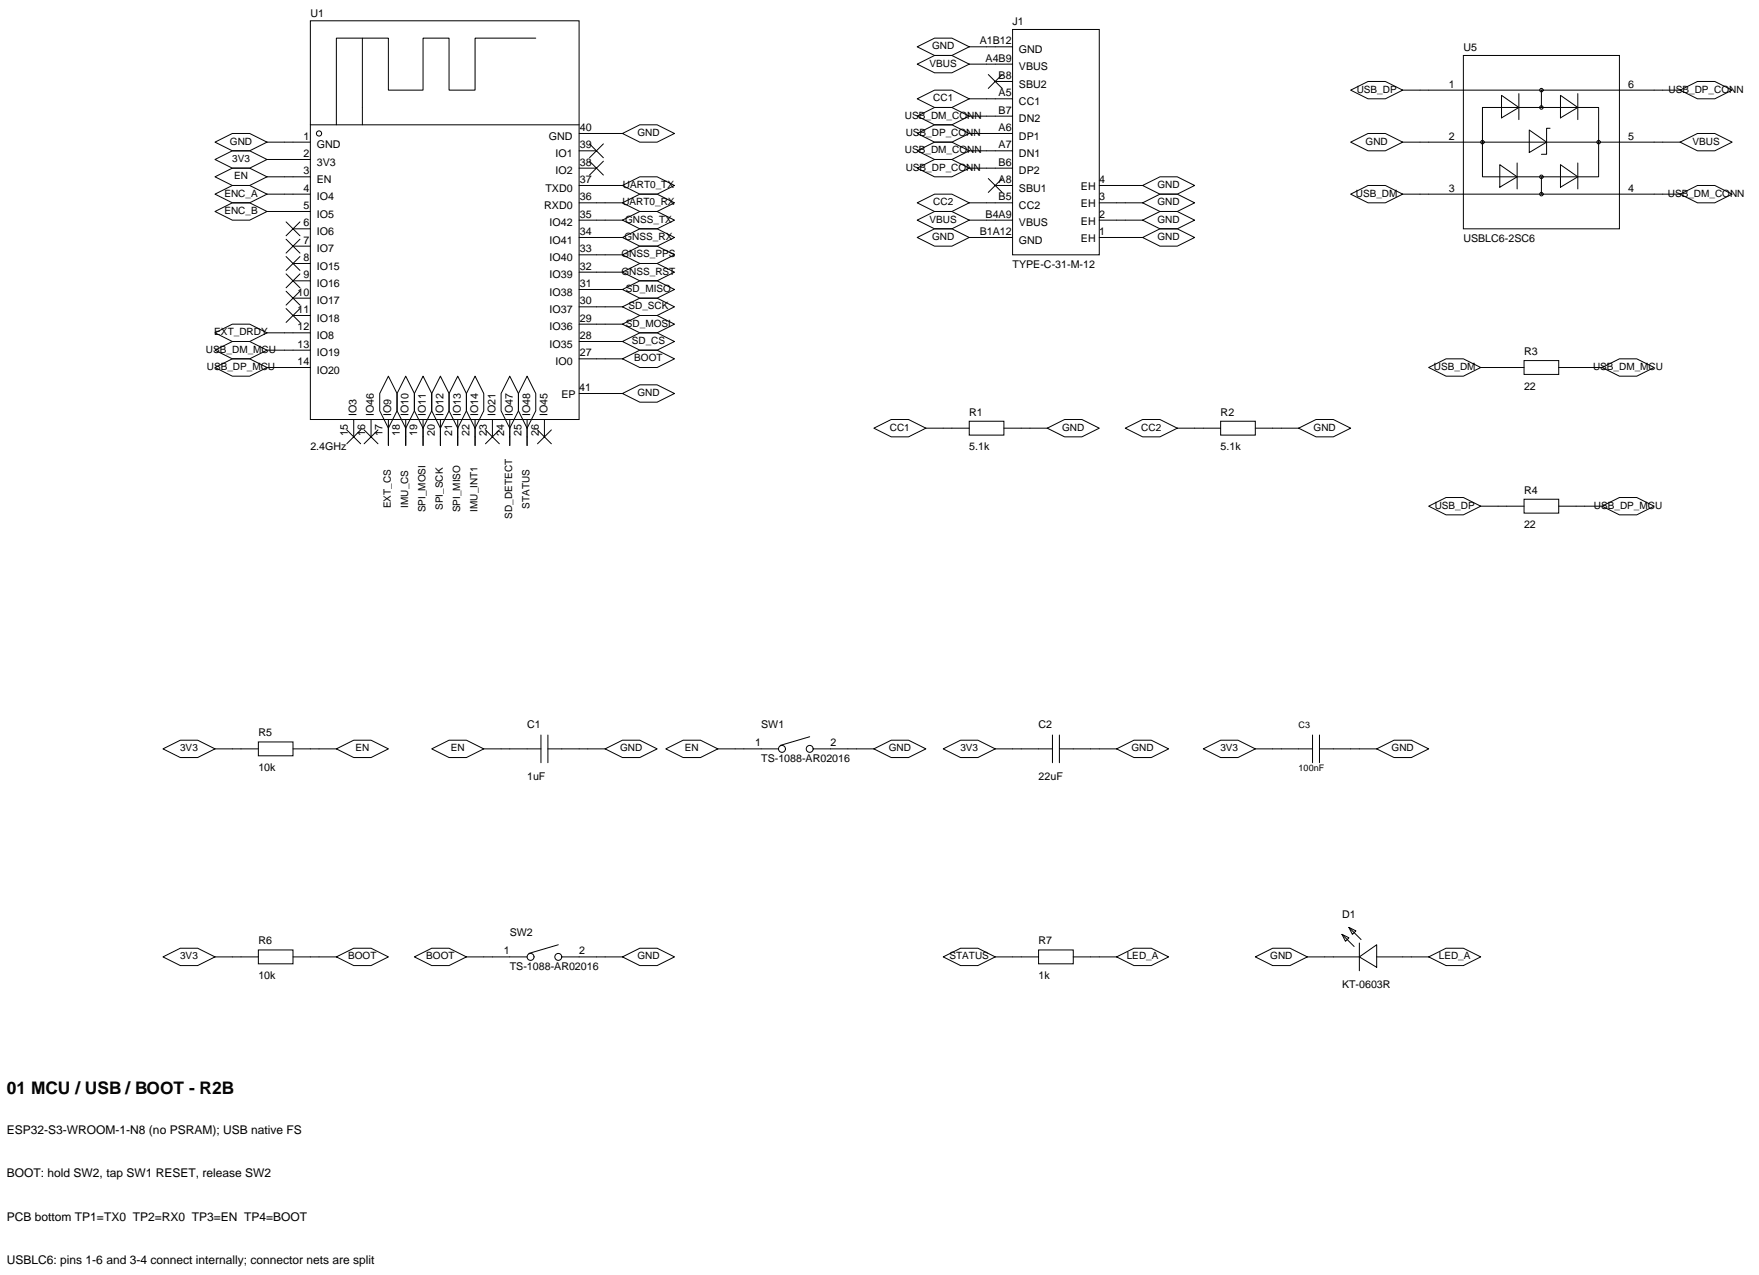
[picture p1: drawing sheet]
<svg xmlns="http://www.w3.org/2000/svg" width="258mm" height="187mm" viewBox="0 0 258 187" stroke-linecap="round" stroke-linejoin="round" font-family="sans-serif">
<g fill="none" stroke="#000" stroke-width=".15">
<path d="M45.5 3h39.3v58.5h-39.3zM45.5 18.3h39.3M53.1 5.6v12.7M78.5 5.6h-8.9v7.6h-3.8v-7.6h-3.8v7.6h-5.1v-7.6h-7.6v12.7M84.8 19.6h6.4M91.2 19.6l2.5-1.3h2.6l2.5 1.3-2.5 1.2h-2.6zM134.4 6.9l2.5-1.3h2.5l2.6 1.3-2.6 1.2h-2.5zM134.4 9.4l2.5-1.3h2.5l2.6 1.3-2.6 1.3h-2.5zM134.4 14.5l2.5-1.3h2.5l2.6 1.3-2.6 1.2h-2.5zM134.4 17l2.5-1.3h2.5l2.6 1.3-2.6 1.3h-2.5zM134.4 19.6l2.5-1.3h2.5l2.6 1.3-2.6 1.2h-2.5zM142 19.6h6.3"/>
<path d="M142 6.9h6.3M142 9.4h6.3M142 14.5h6.3M142 17h6.3M144.8 10.9l2 2.1M145.8 11.9h2.5M146.8 10.9l-2 2.1M148.3 4.3h12.7v33h-12.7zM197.9 13.2l2.5-1.3h2.5l2.6 1.3-2.6 1.3h-2.5zM205.5 13.2h40.6M214.4 8.1h22.8v25.4h-22.8zM217.2 15.7h17v10.2h-17z"/>
<path d="M220 14l2.5 1.7-2.5 1.6zM222.5 13.7v3.8M224 19.1l2.6 1.7-2.6 1.6zM225.8 13.2v2.5M227.1 18.8h-.5v3.8h-.8M228.6 14l2.5 1.7-2.5 1.6zM231.1 13.7v3.8M246.1 13.2l2.6-1.3h2.5l2.5 1.3-2.5 1.3h-2.5zM31.5 20.8l2.5-1.2h2.6l2.5 1.2-2.5 1.3h-2.6zM31.5 23.4l2.5-1.3h2.6l2.5 1.3-2.5 1.2h-2.6zM31.5 25.9l2.5-1.3h2.6l2.5 1.3-2.5 1.3h-2.6zM31.5 28.4l2.5-1.2h2.6l2.5 1.2-2.5 1.3h-2.6z"/>
<path d="M31.5 31l2.5-1.3h2.6l2.5 1.3-2.5 1.3h-2.6zM39.1 20.8h6.4M39.1 23.4h6.4M39.1 25.9h6.4M39.1 28.4h6.4M39.1 31h6.4M41.9 32.5l2 2M41.9 35.1l2 2M41.9 37.6l2 2M42.9 33.5h2.6M42.9 36.1h2.6M42.9 38.6h2.6"/>
<path d="M43.9 32.5l-2 2M43.9 35.1l-2 2M43.9 37.6l-2 2M84.8 39.9h6.4M84.8 37.3h6.4M84.8 34.8h6.4M84.8 32.3h6.4M84.8 29.7h6.4M84.8 27.2h6.4M84.8 24.6h2.6M84.8 22.1h2.6M86.4 23.6l2 2.1"/>
<path d="M86.4 21.1l2 2M88.4 23.6l-2 2.1M88.4 21.1l-2 2M91.2 39.9l2.5-1.3h2.6l2.5 1.3-2.5 1.2h-2.6zM91.2 37.3l2.5-1.2h2.6l2.5 1.2-2.5 1.3h-2.6zM91.2 34.8l2.5-1.3h2.6l2.5 1.3-2.5 1.3h-2.6zM91.2 32.3l2.5-1.3h2.6l2.5 1.3-2.5 1.2h-2.6zM91.2 29.7l2.5-1.3h2.6l2.5 1.3-2.5 1.3h-2.6zM91.2 27.2l2.5-1.3h2.6l2.5 1.3-2.5 1.2h-2.6zM134.4 22.1l2.5-1.3h2.5l2.6 1.3-2.6 1.3h-2.5zM134.4 24.6l2.5-1.2h2.5l2.6 1.2-2.6 1.3h-2.5zM134.4 29.7l2.5-1.3h2.5l2.6 1.3-2.6 1.3h-2.5z"/>
<path d="M134.4 32.3l2.5-1.3h2.5l2.6 1.3-2.6 1.2h-2.5zM134.4 34.8l2.5-1.3h2.5l2.6 1.3-2.6 1.3h-2.5zM142 34.8h6.3M142 32.3h6.3M142 29.7h6.3M142 24.6h6.3M142 22.1h6.3M144.8 26.2l2 2M145.8 27.2h2.5M146.8 26.2l-2 2M161 34.8h6.4M161 32.3h6.4"/>
<path d="M161 29.7h6.4M161 27.2h6.4M167.4 27.2l2.5-1.3h2.6l2.5 1.3-2.5 1.2h-2.6zM167.4 29.7l2.5-1.3h2.6l2.5 1.3-2.5 1.3h-2.6zM167.4 32.3l2.5-1.3h2.6l2.5 1.3-2.5 1.2h-2.6zM167.4 34.8l2.5-1.3h2.6l2.5 1.3-2.5 1.3h-2.6zM197.9 20.8l2.5-1.2h2.5l2.6 1.2-2.6 1.3h-2.5zM197.9 28.4l2.5-1.2h2.5l2.6 1.2-2.6 1.3h-2.5zM205.5 20.8h40.6M205.5 28.4h40.6M219.7 24.1l2.5 1.8-2.5 1.5zM222.2 23.9v3.8"/>
<path d="M225.8 25.9v2.5M228.6 24.1l2.5 1.8-2.5 1.5zM231.1 23.9v3.8M246.1 28.4l2.6-1.2h2.5l2.5 1.2-2.5 1.3h-2.5zM246.1 20.8l2.6-1.2h2.5l2.5 1.2-2.5 1.3h-2.5zM31.5 48.8l2.5-1.3h2.6l2.5 1.3-2.5 1.2h-2.6zM31.5 51.3l2.5-1.3h2.6l2.5 1.3-2.5 1.3h-2.6zM31.5 53.8l2.5-1.2h2.6l2.5 1.2-2.5 1.3h-2.6zM39.1 48.8h6.4M39.1 51.3h6.4M39.1 53.8h6.4M41.9 40.1l2 2.1"/>
<path d="M41.9 42.7l2 2M41.9 45.2l2 2M42.9 41.1h2.6M42.9 43.7h2.6M42.9 46.2h2.6M43.9 40.1l-2 2.1M43.9 42.7l-2 2M43.9 45.2l-2 2M56.9 55.1l1.3 2.6v2.5l-1.3 2.5-1.3-2.5v-2.5zM59.4 55.1l1.3 2.6v2.5l-1.3 2.5-1.2-2.5v-2.5zM62 55.1l1.2 2.6v2.5l-1.2 2.5-1.3-2.5v-2.5zM64.5 55.1l1.3 2.6v2.5l-1.3 2.5-1.3-2.5v-2.5z"/>
<path d="M67.1 55.1l1.2 2.6v2.5l-1.2 2.5-1.3-2.5v-2.5zM69.6 55.1l1.3 2.6v2.5l-1.3 2.5-1.3-2.5v-2.5zM74.7 55.1l1.2 2.6v2.5l-1.2 2.5-1.3-2.5v-2.5zM77.2 55.1l1.3 2.6v2.5l-1.3 2.5-1.3-2.5v-2.5zM84.8 52.6h6.4M84.8 50h6.4M84.8 47.5h6.4M84.8 45h6.4M84.8 42.4h6.4M84.8 57.7h6.4M91.2 52.6l2.5-1.3h2.6l2.5 1.3-2.5 1.2h-2.6zM91.2 50l2.5-1.2h2.6l2.5 1.2-2.5 1.3h-2.6z"/>
<path d="M91.2 47.5l2.5-1.3h2.6l2.5 1.3-2.5 1.3h-2.6zM91.2 45l2.5-1.3h2.6l2.5 1.3-2.5 1.2h-2.6zM91.2 42.4l2.5-1.3h2.6l2.5 1.3-2.5 1.3h-2.6zM91.2 57.7l2.5-1.3h2.6l2.5 1.3-2.5 1.2h-2.6zM209.3 53.8l2.5-1.2h2.6l2.5 1.2-2.5 1.3h-2.6zM216.9 53.8h6.4M223.3 52.8h5v2.1h-5zM228.3 53.8h6.4M234.7 53.8l2.5-1.2h2.6l2.5 1.2-2.5 1.3h-2.6zM50.8 63l2 2M51.8 61.5v2.5M52.8 63l-2 2"/>
<path d="M53.3 63l2.1 2M54.4 61.5v2.5M55.4 63l-2.1 2M56.9 61.5v3.8M59.4 61.5v3.8M62 61.5v3.8M64.5 61.5v3.8M67.1 61.5v3.8M69.6 61.5v3.8M71.1 63l2.1 2M72.1 61.5v2.5M73.2 63l-2.1 2"/>
<path d="M74.7 61.5v3.8M77.2 61.5v3.8M78.7 63l2.1 2M79.8 61.5v2.5M80.8 63l-2.1 2M128 62.7l2.6-1.2h2.5l2.5 1.2-2.5 1.3h-2.5zM135.6 62.7h6.4M142 61.7h5.1v2.1h-5.1zM147.1 62.7h6.3M153.4 62.7l2.6-1.2h2.5l2.5 1.2-2.5 1.3h-2.5zM164.8 62.7l2.6-1.2h2.5l2.6 1.2-2.6 1.3h-2.5zM172.5 62.7h6.3"/>
<path d="M178.8 61.7h5.1v2.1h-5.1zM183.9 62.7h6.3M190.2 62.7l2.6-1.2h2.5l2.6 1.2-2.6 1.3h-2.5zM209.3 74.2l2.5-1.3h2.6l2.5 1.3-2.5 1.2h-2.6zM216.9 74.2h6.4M223.3 73.2h5v2h-5zM228.3 74.2h6.4M234.7 74.2l2.5-1.3h2.6l2.5 1.3-2.5 1.2h-2.6zM23.9 109.7l2.5-1.2h2.6l2.5 1.2-2.5 1.3h-2.6zM31.5 109.7h6.3M37.8 108.7h5.1v2h-5.1zM42.9 109.7h6.4"/>
<path d="M49.3 109.7l2.5-1.2h2.6l2.5 1.2-2.5 1.3h-2.6zM63.2 109.7l2.6-1.2h2.5l2.6 1.2-2.6 1.3h-2.5zM70.9 109.7h8.3M79.2 107.7v4.1M80.3 109.7h8.3M80.3 107.7v4.1M88.6 109.7l2.6-1.2h2.5l2.6 1.2-2.6 1.3h-2.5zM97.5 109.7l2.6-1.2h2.5l2.6 1.2-2.6 1.3h-2.5zM105.2 109.7h8.8M118.6 108l-4.3 1.2M119.1 109.7h8.9M128 109.7l2.6-1.2h2.5l2.5 1.2-2.5 1.3h-2.5z"/>
<path d="M138.2 109.7l2.5-1.2h2.6l2.5 1.2-2.5 1.3h-2.6zM145.8 109.7h8.4M154.2 107.7v4.1M155.2 109.7h8.4M155.2 107.7v4.1M163.6 109.7l2.5-1.2h2.6l2.5 1.2-2.5 1.3h-2.6zM176.3 109.7l2.5-1.2h2.6l2.5 1.2-2.5 1.3h-2.6zM183.9 109.7h8.4M192.3 107.7v4.1M193.3 109.7h8.4M193.3 107.7v4.1M201.7 109.7l2.5-1.2h2.6l2.5 1.2-2.5 1.3h-2.6z"/>
<path d="M37.8 139.2h5.1v2h-5.1zM81.8 138.4l-4.3 1.3M152.1 139.2h5.1v2h-5.1zM196.6 136.9l1 .5-.5 .5zM196.6 136.9l1.8 1.8M197.6 135.9l1 .5-.5 .5zM197.6 135.9l1.8 1.8M199.1 138.2v4M23.9 140.2l2.5-1.3h2.6l2.5 1.3-2.5 1.3h-2.6zM31.5 140.2h6.3M42.9 140.2h6.4M49.3 140.2l2.5-1.3h2.6l2.5 1.3-2.5 1.3h-2.6z"/>
<path d="M60.7 140.2l2.5-1.3h2.6l2.5 1.3-2.5 1.3h-2.6zM68.3 140.2h8.9M82.3 140.2h8.9M91.2 140.2l2.5-1.3h2.6l2.5 1.3-2.5 1.3h-2.6zM138.2 140.2l2.5-1.3h2.6l2.5 1.3-2.5 1.3h-2.6zM145.8 140.2h6.3M157.2 140.2h6.4M163.6 140.2l2.5-1.3h2.6l2.5 1.3-2.5 1.3h-2.6zM183.9 140.2l2.5-1.3h2.6l2.5 1.3-2.5 1.3h-2.6zM191.5 140.2h7.6M199.1 140.2l2.6-1.8v3.3zM201.7 140.2h7.6"/>
<path d="M209.3 140.2l2.5-1.3h2.6l2.5 1.3-2.5 1.3h-2.6z"/>
<circle cx="46.7" cy="19.6" r=".38"/>
<circle cx="225.8" cy="15.7" r=".25"/>
<circle cx="225.8" cy="13.2" r=".25"/>
<circle cx="217.2" cy="20.8" r=".25"/>
<circle cx="225.8" cy="28.4" r=".25"/>
<circle cx="225.8" cy="25.9" r=".25"/>
<circle cx="234.2" cy="20.8" r=".25"/>
<circle cx="114.6" cy="109.7" r=".51"/>
<circle cx="118.6" cy="109.7" r=".51"/>
<circle cx="77.7" cy="140.2" r=".51"/>
<circle cx="81.8" cy="140.2" r=".51"/>
</g>
<text font-size="2.5" x="1" y="160.3">01 MCU / USB / BOOT - R2B</text>
<g font-size="1.8">
<text x="1" y="166.2">ESP32-S3-WROOM-1-N8 (no PSRAM); USB native FS</text>
<text x="1" y="172.5">BOOT: hold SW2, tap SW1 RESET, release SW2</text>
<text x="1" y="178.9">PCB bottom TP1=TX0 TP2=RX0 TP3=EN TP4=BOOT</text>
<text x="1" y="185.2">USBLC6: pins 1-6 and 3-4 connect internally; connector nets are split</text>
</g>
<g font-size="1.6">
<text x="45.5" y="2.5">U1</text>
<text x="148.3" y="3.7">J1</text>
<text x="143.5" y="6.5">A1B12</text>
<text x="144.4" y="9">A4B9</text>
<text x="146.3" y="11.6">B8</text>
<text x="149.3" y="7.8">GND</text>
<text x="149.3" y="10.3">VBUS</text>
<text x="214.4" y="7.5">U5</text>
<text x="146.3" y="14.1">A5</text>
<text x="146.3" y="16.7">B7</text>
<text x="149.3" y="12.9">SBU2</text>
<text x="149.3" y="15.4">CC1</text>
<text x="149.3" y="17.9">DN2</text>
<text x="212.2" y="12.9">1</text>
<text x="238.5" y="12.9">6</text>
<text x="44.5" y="20.5">1</text>
<text x="44.5" y="23">2</text>
<text x="46.4" y="21.7">GND</text>
<text x="80.4" y="20.5">GND</text>
<text x="81.4" y="23">IO1</text>
<text x="85" y="21.7">39</text>
<text x="85" y="19.2">40</text>
<text x="146.3" y="19.2">A6</text>
<text x="146.3" y="21.7">A7</text>
<text x="149.3" y="20.5">DP1</text>
<text x="149.3" y="23">DN1</text>
<text x="212.2" y="20.5">2</text>
<text x="238.5" y="20.5">5</text>
<text x="44.5" y="25.6">3</text>
<text x="44.5" y="28.1">4</text>
<text x="46.4" y="24.3">3V3</text>
<text x="46.4" y="26.8">EN</text>
<text x="46.4" y="29.4">IO4</text>
<text x="79.9" y="28.1">TXD0</text>
<text x="81.4" y="25.6">IO2</text>
<text x="85" y="29.4">36</text>
<text x="85" y="26.8">37</text>
<text x="85" y="24.3">38</text>
<text x="146.3" y="24.3">B6</text>
<text x="146.3" y="26.8">A8</text>
<text x="146.3" y="29.4">B5</text>
<text x="149.3" y="25.6">DP2</text>
<text x="149.3" y="28.1">SBU1</text>
<text x="158.4" y="27.8">EH</text>
<text x="161" y="26.8">4</text>
<text x="161" y="29.4">3</text>
<text x="212.2" y="28.1">3</text>
<text x="238.5" y="28.1">4</text>
<text x="44.5" y="30.6">5</text>
<text x="44.5" y="33.2">6</text>
<text x="44.5" y="35.7">7</text>
<text x="46.4" y="31.9">IO5</text>
<text x="46.4" y="34.4">IO6</text>
<text x="79.7" y="30.6">RXD0</text>
<text x="80.5" y="35.7">IO41</text>
<text x="80.5" y="33.2">IO42</text>
<text x="85" y="34.4">34</text>
<text x="85" y="31.9">35</text>
<text x="143.5" y="34.4">B1A12</text>
<text x="144.4" y="31.9">B4A9</text>
<text x="149.3" y="30.6">CC2</text>
<text x="149.3" y="33.2">VBUS</text>
<text x="149.3" y="35.7">GND</text>
<text x="158.4" y="30.4">EH</text>
<text x="158.4" y="32.9">EH</text>
<text x="158.4" y="35.5">EH</text>
<text x="161" y="31.9">2</text>
<text x="161" y="34.4">1</text>
<text x="214.4" y="35.5">USBLC6-2SC6</text>
<text x="44.5" y="38.3">8</text>
<text x="44.5" y="40.8">9</text>
<text x="46.4" y="37">IO7</text>
<text x="46.4" y="39.5">IO15</text>
<text x="80.5" y="40.8">IO39</text>
<text x="80.5" y="38.3">IO40</text>
<text x="85" y="39.5">32</text>
<text x="85" y="37">33</text>
<text x="148.3" y="39.3">TYPE-C-31-M-12</text>
<text x="43.6" y="43.3">10</text>
<text x="43.6" y="45.9">11</text>
<text x="46.4" y="42.1">IO16</text>
<text x="46.4" y="44.6">IO17</text>
<text x="46.4" y="47.1">IO18</text>
<text x="80.5" y="45.9">IO37</text>
<text x="80.5" y="43.3">IO38</text>
<text x="85" y="47.1">29</text>
<text x="85" y="44.6">30</text>
<text x="85" y="42.1">31</text>
<text x="43.6" y="48.4">12</text>
<text x="43.6" y="51">13</text>
<text x="43.6" y="53.5">14</text>
<text x="46.4" y="49.7">IO8</text>
<text x="46.4" y="52.2">IO19</text>
<text x="80.5" y="51">IO35</text>
<text x="80.5" y="48.4">IO36</text>
<text x="81.4" y="53.5">IO0</text>
<text x="85" y="52.2">27</text>
<text x="85" y="49.7">28</text>
<text x="223.3" y="52">R3</text>
<text x="46.4" y="54.8">IO20</text>
<text x="82.2" y="58.3">EP</text>
<text x="84.8" y="57.3">41</text>
<text x="223.3" y="57.1">22</text>
<text x="45.5" y="66">2.4GHz</text>
<text x="51" y="63.8" transform="rotate(-90 51 63.8)">15</text>
<text x="52.2" y="61" transform="rotate(-90 52.2 61)">IO3</text>
<text x="53.5" y="63.8" transform="rotate(-90 53.5 63.8)">16</text>
<text x="54.8" y="61" transform="rotate(-90 54.8 61)">IO46</text>
<text x="56.1" y="63.8" transform="rotate(-90 56.1 63.8)">17</text>
<text x="57.3" y="61" transform="rotate(-90 57.3 61)">IO9</text>
<text x="58.6" y="63.8" transform="rotate(-90 58.6 63.8)">18</text>
<text x="59.9" y="61" transform="rotate(-90 59.9 61)">IO10</text>
<text x="61.1" y="63.8" transform="rotate(-90 61.1 63.8)">19</text>
<text x="62.4" y="61" transform="rotate(-90 62.4 61)">IO11</text>
<text x="63.7" y="63.8" transform="rotate(-90 63.7 63.8)">20</text>
<text x="64.9" y="61" transform="rotate(-90 64.9 61)">IO12</text>
<text x="66.2" y="63.8" transform="rotate(-90 66.2 63.8)">21</text>
<text x="67.5" y="61" transform="rotate(-90 67.5 61)">IO13</text>
<text x="68.8" y="63.8" transform="rotate(-90 68.8 63.8)">22</text>
<text x="70" y="61" transform="rotate(-90 70 61)">IO14</text>
<text x="71.3" y="63.8" transform="rotate(-90 71.3 63.8)">23</text>
<text x="72.6" y="61" transform="rotate(-90 72.6 61)">IO21</text>
<text x="73.8" y="63.8" transform="rotate(-90 73.8 63.8)">24</text>
<text x="75.1" y="61" transform="rotate(-90 75.1 61)">IO47</text>
<text x="76.4" y="63.8" transform="rotate(-90 76.4 63.8)">25</text>
<text x="77.6" y="61" transform="rotate(-90 77.6 61)">IO48</text>
<text x="78.9" y="63.8" transform="rotate(-90 78.9 63.8)">26</text>
<text x="80.2" y="61" transform="rotate(-90 80.2 61)">IO45</text>
<text x="142" y="60.9">R1</text>
<text x="142" y="66">5.1k</text>
<text x="178.8" y="60.9">R2</text>
<text x="178.8" y="66">5.1k</text>
<text x="223.3" y="72.3">R4</text>
<text x="223.3" y="77.4">22</text>
<text x="37.8" y="107.9">R5</text>
<text x="77.2" y="106.6">C1</text>
<text x="111.5" y="106.6">SW1</text>
<text x="152.1" y="106.6">C2</text>
<text x="37.8" y="113">10k</text>
<text x="110.6" y="109.4">1</text>
<text x="111.5" y="111.7">TS-1088-AR02016</text>
<text x="121.7" y="109.4">2</text>
<text x="77.2" y="114.2">1uF</text>
<text x="152.1" y="114.2">22uF</text>
<text x="74.7" y="137.1">SW2</text>
<text x="196.6" y="134.5">D1</text>
<text x="37.8" y="138.4">R6</text>
<text x="37.8" y="143.4">10k</text>
<text x="73.8" y="139.9">1</text>
<text x="74.7" y="142.2">TS-1088-AR02016</text>
<text x="84.8" y="139.9">2</text>
<text x="152.1" y="138.4">R7</text>
<text x="152.1" y="143.4">1k</text>
<text x="196.6" y="144.7">KT-0603R</text>
</g>
<g font-size="1.5">
<text x="136.2" y="9.8">VBUS</text>
<text x="136.5" y="7.2">GND</text>
<text x="132.6" y="17.4">USB_DM_CONN</text>
<text x="136.7" y="14.8">CC1</text>
<text x="198.7" y="13.6">USB_DP</text>
<text x="244.4" y="13.6">USB_DP_CONN</text>
<text x="33.7" y="21.2">GND</text>
<text x="34" y="23.7">3V3</text>
<text x="93.4" y="19.9">GND</text>
<text x="132.6" y="22.5">USB_DM_CONN</text>
<text x="132.7" y="19.9">USB_DP_CONN</text>
<text x="200" y="21.2">GND</text>
<text x="247.9" y="21.2">VBUS</text>
<text x="32.9" y="28.8">ENC_A</text>
<text x="34.3" y="26.3">EN</text>
<text x="91.2" y="27.5">UART0_TX</text>
<text x="132.7" y="25">USB_DP_CONN</text>
<text x="169.6" y="27.5">GND</text>
<text x="198.6" y="28.8">USB_DM</text>
<text x="244.3" y="28.8">USB_DM_CONN</text>
<text x="32.9" y="31.4">ENC_B</text>
<text x="91.2" y="30.1">UART0_RX</text>
<text x="91.5" y="35.2">GNSS_RX</text>
<text x="91.6" y="32.6">GNSS_TX</text>
<text x="136.2" y="32.6">VBUS</text>
<text x="136.5" y="35.2">GND</text>
<text x="136.7" y="30.1">CC2</text>
<text x="169.6" y="30.1">GND</text>
<text x="169.6" y="32.6">GND</text>
<text x="169.6" y="35.2">GND</text>
<text x="91" y="37.7">GNSS_PPS</text>
<text x="91" y="40.2">GNSS_RST</text>
<text x="91.7" y="47.9">SD_MOSI</text>
<text x="91.7" y="42.8">SD_MISO</text>
<text x="92.1" y="45.3">SD_SCK</text>
<text x="30.2" y="51.7">USB_DM_MCU</text>
<text x="31.4" y="49.1">EXT_DRDY</text>
<text x="92.6" y="50.4">SD_CS</text>
<text x="92.9" y="52.9">BOOT</text>
<text x="30.3" y="54.2">USB_DP_MCU</text>
<text x="93.4" y="58">GND</text>
<text x="210.1" y="54.2">USB_DM</text>
<text x="233.4" y="54.2">USB_DM_MCU</text>
<text x="130.4" y="63.1">CC1</text>
<text x="155.6" y="63.1">GND</text>
<text x="167.2" y="63.1">CC2</text>
<text x="192.4" y="63.1">GND</text>
<text x="57.3" y="74.5" transform="rotate(-90 57.3 74.5)">EXT_CS</text>
<text x="59.8" y="74.4" transform="rotate(-90 59.8 74.4)">IMU_CS</text>
<text x="62.3" y="75.1" transform="rotate(-90 62.3 75.1)">SPI_MOSI</text>
<text x="64.9" y="74.7" transform="rotate(-90 64.9 74.7)">SPI_SCK</text>
<text x="67.4" y="75.1" transform="rotate(-90 67.4 75.1)">SPI_MISO</text>
<text x="70" y="75" transform="rotate(-90 70 75)">IMU_INT1</text>
<text x="75" y="76" transform="rotate(-90 75 76)">SD_DETECT</text>
<text x="77.6" y="74.5" transform="rotate(-90 77.6 74.5)">STATUS</text>
<text x="210.2" y="74.5">USB_DP</text>
<text x="233.5" y="74.5">USB_DP_MCU</text>
<text x="26.4" y="110.1">3V3</text>
<text x="52.1" y="110.1">EN</text>
<text x="66" y="110.1">EN</text>
<text x="90.8" y="110.1">GND</text>
<text x="100.3" y="110.1">EN</text>
<text x="130.2" y="110.1">GND</text>
<text x="140.7" y="110.1">3V3</text>
<text x="165.8" y="110.1">GND</text>
<text x="178.8" y="110.1">3V3</text>
<text x="203.9" y="110.1">GND</text>
<text x="26.4" y="140.6">3V3</text>
<text x="51" y="140.6">BOOT</text>
<text x="62.4" y="140.6">BOOT</text>
<text x="93.4" y="140.6">GND</text>
<text x="139.1" y="140.6">STATUS</text>
<text x="165.1" y="140.6">LED_A</text>
<text x="186.1" y="140.6">GND</text>
<text x="210.8" y="140.6">LED_A</text>
</g>
<g font-size="1.3">
<text x="190.2" y="106.6">C3</text>
<text x="190.2" y="113">100nF</text>
</g>
</svg>
